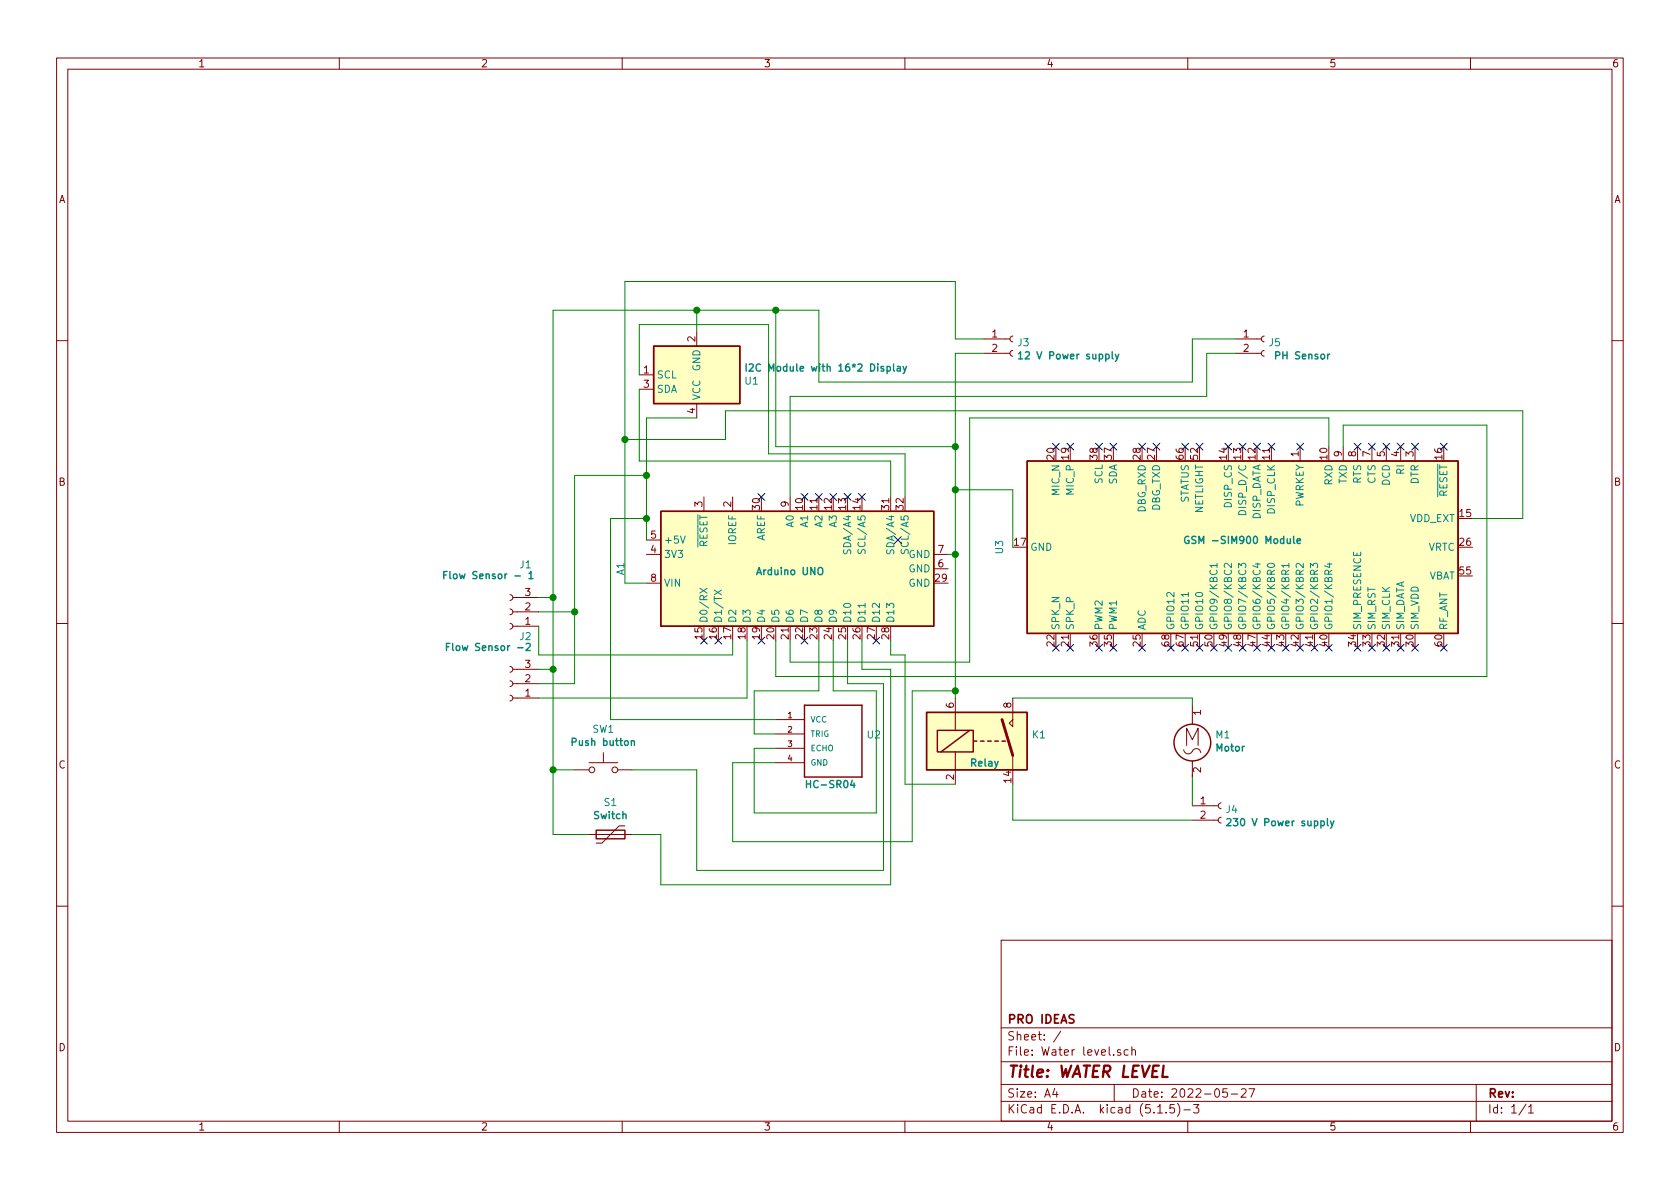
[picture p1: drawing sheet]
<svg xmlns="http://www.w3.org/2000/svg" width="297mm" height="210mm" viewBox="0 0 297 210" stroke-linecap="round" stroke-linejoin="round" font-family="sans-serif">
<g fill="none" stroke="#840000" stroke-width=".18">
<path d="M10 10.3h277v189.9h-277zM12 12.2h273v186.1h-273zM60 10.3v1.9M110 10.3v1.9M160 10.3v1.9M210 10.3v1.9M260 10.3v1.9M123.2 58.7v2.5M174 59.9h4.6M179.1 59.4l-.3 .1-.2 .4 .1 .3 .4 .2M218.4 59.9h4.6M223.5 59.4l-.3 .1-.2 .4 .1 .3 .4 .2"/>
<path d="M10 60.2h2M113 66.3h2.6M113 68.8h2.6M123.2 71.4v2.5M174 62.5h4.6M179.1 62l-.3 .1-.2 .3 .1 .4 .4 .2M218.4 62.5h4.6M223.5 62l-.3 .1-.2 .3 .1 .4 .4 .2M229.9 79v2.5M237.5 79v2.5M240 79v2.5M242.6 79v2.5"/>
<path d="M245.1 79v2.5M247.6 79v2.5M250.2 79v2.5M285 60.2h2M114.3 98h2.5M114.3 95.5h2.5M124.5 87.9v2.5M129.5 87.9v2.5M139.7 87.9v2.5M165.1 98h2.5M10 110.3h2M90.2 105.2l.3 .1 .2 .3-.1 .4-.4 .2"/>
<path d="M90.2 107.7l.3 .1 .2 .3-.1 .4-.4 .2M90.2 110.2l.3 .2 .2 .2-.1 .5-.4 .1M90.2 117.9l.3 .1 .2 .3-.1 .4-.4 .2M90.7 105.7h4.5M90.7 108.2h4.5M90.7 110.7h4.5M90.7 118.4h4.5M114.3 103.1h2.5M165.1 100.6h2.5M285 110.3h2M90.2 120.4l.3 .1 .2 .3-.1 .4-.4 .2M90.2 122.9l.3 .2 .2 .2-.1 .5-.4 .1"/>
<path d="M90.7 120.9h4.5M90.7 123.4h4.5M101.6 136.1h2.5M104.1 134.9h5.1M106.7 133.1v1.8M109.2 136.1h2.6M137.2 134.9h5M137.2 127.2h5M137.2 129.8h5M137.2 132.3h5M168.9 123.4v5.8M168.9 133v5.7"/>
<path d="M179.1 123.4v5.1l-.7-.6 .7-.7M179.1 133.6v2.5M209.3 132.6a.83 .83 0 0 0 .8 .7 .83 .83 0 0 0 .8-.7 .77 .77 0 0 1 .9-.2 .77 .77 0 0 1 .5 .7M209.8 131.8v-3l1 2 1-2v3M210.8 124.7v3.4M210.8 134.6v2.8M104.1 147.6h7.7M110.5 146h-1l-3.1 3.1h-1M210.8 145h4.6M210.8 142.5h4.6M215.9 144.5l-.3 .1-.2 .4 .1 .3 .4 .2M215.9 142l-.3 .1-.2 .3 .1 .4 .4 .2"/>
<path d="M10 160.2h2M177 166.3h108v32h-108zM285 160.2h2M60 198.3v1.9M110 198.3v1.9M160 198.3v1.9M177 194.8h108M177 191.8h108M177 187.8h108M177 181.8h108M186.5 192.5l-.4 1h1M186.8 193v1"/>
<path d="M187.6 182.3l-1.3 2M197 191.8v3M198.1 185.7l-.3-.1-.2 .2v.2l.5 .2v.3h-.5M199.5 185.7l-.4-.1-.3 .3v.6l.3 .1 .4-.1M200.1 185.7l.2-.1 .4 .1 .1 .9M200.1 185.1v1.5M204.7 196.8h.8M206.2 196.7v.1M207.6 195.3h-.7l-.1 .7 .2-.1 .5 .1 .2 .2-.1 .5-.2 .1-.6-.1M208.2 195.1a1.71 1.71 0 0 1 0 2.3M209.3 196.3h1.2M210 198.3v1.9"/>
<path d="M211 195.3h1l-.5 .6 .4 .1v.7l-.2 .1-.7-.1M217 192.5h-.7l-.1 .7 .2-.1 .5 .1 .1 .2v.5l-.2 .1-.6-.1M217.7 193.5h1.1M219.5 192.7l.2-.2h.3l.3 .2v.3v.2l-.9 .8h.9M220.8 192.5h1l-.6 1.5M260 198.3v1.9M261 191.8v6.5M269.8 195.2l-1.2 2M270.3 195.8l.4-.5v1.5M270.3 196.8h.8"/>
<circle cx="104.6" cy="136.1" r=".51"/>
<circle cx="108.7" cy="136.1" r=".51"/>
</g>
<g fill="none" stroke="#008484" stroke-width=".25">
<path d="M131.9 64.4v1.2M132.5 64.5l.4-.1 .3 .3-.8 .9h.8M158.6 64.8h.5l.1 .8M159.2 65.1h-.4l-.2 .2v.3h.6M159.7 64.8l.3 .8M160.3 64.8l-.4 1.1-.2 .2M180.1 62.6l.3-.4v1.3M180.1 63.5h.7M197.2 62.6l.3 .9M197.8 62.6l-.4 1.2-.2 .1M235.1 62.6l-.4 .3M210.2 94.9a.59 .59 0 0 0-.8 .6 .59 .59 0 0 0 .8 .6v-.5h-.2"/>
<path d="M229.3 95.7l.6-.1v-.3h-.4l-.2 .1 .1 .7h.5M78.5 101.7h.4M78.9 114.4h.5M79.1 101.1h-.6v1.2M79.6 113.8h-.7v1.2M93 113.9l.5-.1 .3 .3-.1 .2-.7 .7h.8M93.5 101.4l.4-.3v1.2M93.5 102.3h.7M216.9 144.9l.5-.2 .3 .4-.8 .9h.8M235.2 145.2l.3 .8M235.8 145.2l-.4 1.1-.2 .2"/>
</g>
<g fill="#ffffc2" stroke="#ffffc2" stroke-width=".18">
<path d="M181.6 81.5h76.2v30.5h-76.2z"/>
<path d="M163.8 126h17.8v10.1h-17.8z"/>
<path d="M116.8 90.4h48.3v20.3h-48.3z"/>
<path d="M115.6 61.2h15.2v10.2h-15.2z"/>
</g>
<g fill="none" stroke="#840000" stroke-width=".25">
<path d="M115.6 61.2h15.2v10.2h-15.2zM116.8 90.4h48.3v20.3h-48.3zM181.6 81.5h76.2v30.5h-76.2zM142.2 124.7h10.2v12.7h-10.2zM163.8 126h17.8v10.1h-17.8zM165.7 129.2h6.4v3.8h-6.4zM171.4 129.2l-5 3.8M172.1 131.1h.6M173.4 131.1h.6M174.6 131.1h.7M175.9 131.1h.6M177.2 131.1h.6"/>
<path d="M105.4 146.8h5.1v1.5h-5.1z"/>
<circle cx="210.8" cy="131.3" r="3.3"/>
</g>
<g fill="none" stroke="#008484" stroke-width=".18">
<path d="M120.3 94.8l.4 1.3 .5-1.3M149.2 97.2l-.1 .5 .2 .2 .4-.1 .2-.5 .3-.1 .2 .3v.4M151.8 97.1l-.1 .5 .1 .2h.4l.2-.5 .3-.2 .3 .3-.1 .5M156.8 97.2v.5l.1 .2 .4-.1 .3-.5 .2-.1 .2 .3v.4M159.4 97.1l-.1 .5 .1 .2h.4l.2-.5 .4-.2 .2 .3-.1 .5M215.2 100h-1.3l.4 .3M215.2 99.6v.7M217.7 99.6v.8l-.9-.8-.3 .3 .1 .4M219.2 90.4a.66 .66 0 0 1 .7-.1 .66 .66 0 0 1 .4 .7h-1.3zM222 99.7h.8M222.4 99.6v.7l-.9-.3M224.2 99.8a.83 .83 0 0 1 1.1 .1 .67 .67 0 0 1-.6 .5 .67 .67 0 0 1-.6-.5z"/>
<path d="M227.9 100h-1.3l.4 .3M227.9 99.6v.7M230.4 99.6v.8l-.9-.8-.3 .3 .1 .4M234.7 99.7h.8M235.1 99.6v.7l-.9-.3M123.7 104l1.3 .9M125 104l-1.3 .9M126.3 104.3l1.3 .9M127.6 104.3l-1.3 .9M153 106.7v.7M210.1 104.8v.7M219 100.4v-.8l.5 .4 .1-.3 .4-.1 .3 .3-.2 .5"/>
<path d="M231.7 100.4v-.8l.5 .4 .1-.3 .4-.1 .3 .3-.2 .5"/>
</g>
<path d="M177.2 127.2l1.9 6.4" fill="none" stroke="#840000" stroke-width=".51"/>
<g fill="none" stroke="#008400" stroke-width=".18">
<path d="M123.2 54.9v3.8M137.2 54.9v24.1h31.7M174 59.9h-5.1v-10.1h-58.4v53.3h3.8M218.4 59.9h-7.6v7.7h-66v-12.7h-47v92.7h6.3M110.5 77.7h17.8v-5.1h140.9v19.1h-8.9M113 66.3v-8.9h22.9v22.9h24.1v7.6M113 68.8v12.7h44.5v6.4M123.2 73.9h-8.9v21.6M174 62.5h-5.1v60.9M218.4 62.5h-5v7.6h-73.7v17.8M234.9 79v-5.1h-63.5v43.2h-31.7v-3.8M237.5 79v-3.8h25.4v44.4h-125.7v-6.3"/>
<path d="M114.3 84.1h-12.7v36.8h-6.4M114.3 91.7h-6.4v35.5h29.3M167.6 98h1.3M168.9 86.6h10.2v10.2M95.2 108.2h6.4M95.2 110.7v5.1h34.3v-2.5M95.2 118.4h2.6M95.2 105.7h2.6M132.1 113.3v10.1h-36.9M144.8 113.3v8.9h-11.5v7.6h3.9M147.3 113.3v8.9h7.6v21.6h-21.6v-11.5h3.9M149.9 113.3v7.6h6.3v33h-33v-17.8h-11.4"/>
<path d="M152.4 113.3v5.1h5.1v38.1h-40.7v-8.9h-5M157.5 113.3v2.5h2.5v22.9h8.9M97.8 136.1h3.8M168.9 122.2h-7.6v26.6h-31.8v-13.9h7.7M179.1 123.4h31.7v1.3M179.1 138.7v6.3h31.7M210.8 137.4v5.1"/>
</g>
<g fill="#008400" stroke="#008400" stroke-width=".25">
<circle cx="97.8" cy="136.1" r=".51"/>
<circle cx="114.3" cy="84.1" r=".51"/>
<circle cx="97.8" cy="105.7" r=".51"/>
<circle cx="101.6" cy="108.2" r=".51"/>
<circle cx="123.2" cy="54.9" r=".51"/>
<circle cx="97.8" cy="118.4" r=".51"/>
<circle cx="168.9" cy="86.6" r=".51"/>
<circle cx="114.3" cy="91.7" r=".51"/>
<circle cx="168.9" cy="79" r=".51"/>
<circle cx="168.9" cy="122.2" r=".51"/>
<circle cx="168.9" cy="98" r=".51"/>
<circle cx="110.5" cy="77.7" r=".51"/>
<circle cx="137.2" cy="54.9" r=".51"/>
</g>
<g fill="none" stroke="#000084" stroke-width=".18">
<path d="M186.1 78.4l1.2 1.2M187.3 78.4l-1.2 1.2M188.6 78.4l1.2 1.2M189.8 78.4l-1.2 1.2M193.7 78.4l1.2 1.2M194.9 78.4l-1.2 1.2M196.2 78.4l1.3 1.2M197.5 78.4l-1.3 1.2M201.3 78.4l1.2 1.2M202.5 78.4l-1.2 1.2M203.9 78.4l1.2 1.2M205.1 78.4l-1.2 1.2"/>
<path d="M208.9 78.4l1.3 1.2M210.2 78.4l-1.3 1.2M211.5 78.4l1.2 1.2M212.7 78.4l-1.2 1.2M216.6 78.4l1.2 1.2M217.8 78.4l-1.2 1.2M219.1 78.4l1.2 1.2M220.3 78.4l-1.2 1.2M221.6 78.4l1.3 1.2M222.9 78.4l-1.3 1.2M224.2 78.4l1.2 1.2M225.4 78.4l-1.2 1.2"/>
<path d="M229.3 78.4l1.2 1.2M230.5 78.4l-1.2 1.2M239.4 78.4l1.2 1.2M240.6 78.4l-1.2 1.2M242 78.4l1.2 1.2M243.2 78.4l-1.2 1.2M244.5 78.4l1.2 1.2M245.7 78.4l-1.2 1.2M247 78.4l1.3 1.2M248.3 78.4l-1.3 1.2M249.6 78.4l1.2 1.2M250.8 78.4l-1.2 1.2"/>
<path d="M254.7 78.4l1.2 1.2M255.9 78.4l-1.2 1.2M134 87.3l1.2 1.2M135.2 87.3l-1.2 1.2M141.6 87.3l1.2 1.2M142.8 87.3l-1.2 1.2M144.2 87.3l1.2 1.2M145.4 87.3l-1.2 1.2M146.7 87.3l1.2 1.2M147.9 87.3l-1.2 1.2M149.3 87.3l1.2 1.2M150.5 87.3l-1.2 1.2"/>
<path d="M151.8 87.3l1.2 1.2M153 87.3l-1.2 1.2M158.1 94.9l1.3 1.2M159.4 94.9l-1.3 1.2M123.9 112.7l1.2 1.2M125.1 112.7l-1.2 1.2M126.4 112.7l1.2 1.2M127.6 112.7l-1.2 1.2M134 112.7l1.2 1.2M135.2 112.7l-1.2 1.2M141.6 112.7l1.2 1.2M142.8 112.7l-1.2 1.2"/>
<path d="M154.3 112.7l1.2 1.2M155.5 112.7l-1.2 1.2M186.1 113.9l1.2 1.3M187.3 113.9l-1.2 1.3M188.6 113.9l1.2 1.3M189.8 113.9l-1.2 1.3M193.7 113.9l1.2 1.3M194.9 113.9l-1.2 1.3M196.2 113.9l1.3 1.3M197.5 113.9l-1.3 1.3M201.3 113.9l1.2 1.3M202.5 113.9l-1.2 1.3"/>
<path d="M206.4 113.9l1.2 1.3M207.6 113.9l-1.2 1.3M208.9 113.9l1.3 1.3M210.2 113.9l-1.3 1.3M211.5 113.9l1.2 1.3M212.7 113.9l-1.2 1.3M214 113.9l1.2 1.3M215.2 113.9l-1.2 1.3M216.6 113.9l1.2 1.3M217.8 113.9l-1.2 1.3M219.1 113.9l1.2 1.3M220.3 113.9l-1.2 1.3"/>
<path d="M221.6 113.9l1.3 1.3M222.9 113.9l-1.3 1.3M224.2 113.9l1.2 1.3M225.4 113.9l-1.2 1.3M226.7 113.9l1.2 1.3M227.9 113.9l-1.2 1.3M229.3 113.9l1.2 1.3M230.5 113.9l-1.2 1.3M231.8 113.9l1.2 1.3M233 113.9l-1.2 1.3M234.3 113.9l1.3 1.3M235.6 113.9l-1.3 1.3"/>
<path d="M239.4 113.9l1.2 1.3M240.6 113.9l-1.2 1.3M242 113.9l1.2 1.3M243.2 113.9l-1.2 1.3M244.5 113.9l1.2 1.3M245.7 113.9l-1.2 1.3M247 113.9l1.3 1.3M248.3 113.9l-1.3 1.3M249.6 113.9l1.2 1.3M250.8 113.9l-1.2 1.3M254.7 113.9l1.2 1.3M255.9 113.9l-1.2 1.3"/>
</g>
<text font-size="2.8" fill="#840000" x="178" y="190.5">Title: WATER LEVEL</text>
<g font-size="2.1" fill="#840000">
<text x="178" y="184">Sheet: /</text>
<text x="178" y="181">PRO IDEAS</text>
<text x="178" y="186.7">File: Water level.sch</text>
<text x="178" y="196.9">KiCad E.D.A. kicad (5.1.5)-3</text>
<text x="178" y="194.1">Size: A4</text>
<text x="200" y="194.1">Date: 2022-05-27</text>
<text x="263" y="194.1">Rev:</text>
<text x="263" y="196.9">Id: 1/1</text>
</g>
<g font-size="1.8" fill="#840000">
<text x="35" y="11.9">1</text>
<text x="85" y="11.9">2</text>
<text x="135" y="11.9">3</text>
<text x="185" y="11.9">4</text>
<text x="235" y="11.9">5</text>
<text x="285" y="11.9">6</text>
<text x="10.4" y="35.9">A</text>
<text x="285.4" y="35.9">A</text>
<text x="175.4" y="59.7">1</text>
<text x="219.9" y="59.7">1</text>
<text x="122.9" y="60.4" transform="rotate(-90 122.9 60.4)">2</text>
<text x="175.4" y="62.2">2</text>
<text x="219.9" y="62.2">2</text>
<text x="113.8" y="66">1</text>
<text x="113.8" y="68.6">3</text>
<text x="122.9" y="73.1" transform="rotate(-90 122.9 73.1)">4</text>
<text x="186.4" y="81.2" transform="rotate(-90 186.4 81.2)">20</text>
<text x="189" y="81.2" transform="rotate(-90 189 81.2)">19</text>
<text x="194.1" y="81.2" transform="rotate(-90 194.1 81.2)">38</text>
<text x="196.6" y="81.2" transform="rotate(-90 196.6 81.2)">37</text>
<text x="201.7" y="81.2" transform="rotate(-90 201.7 81.2)">28</text>
<text x="204.2" y="81.2" transform="rotate(-90 204.2 81.2)">27</text>
<text x="209.3" y="81.2" transform="rotate(-90 209.3 81.2)">66</text>
<text x="211.8" y="81.2" transform="rotate(-90 211.8 81.2)">52</text>
<text x="216.9" y="81.2" transform="rotate(-90 216.9 81.2)">14</text>
<text x="219.5" y="81.2" transform="rotate(-90 219.5 81.2)">13</text>
<text x="222" y="81.2" transform="rotate(-90 222 81.2)">12</text>
<text x="224.5" y="81.2" transform="rotate(-90 224.5 81.2)">11</text>
<text x="229.6" y="80.7" transform="rotate(-90 229.6 80.7)">1</text>
<text x="234.7" y="81.2" transform="rotate(-90 234.7 81.2)">10</text>
<text x="237.2" y="80.7" transform="rotate(-90 237.2 80.7)">9</text>
<text x="239.8" y="80.7" transform="rotate(-90 239.8 80.7)">8</text>
<text x="242.3" y="80.7" transform="rotate(-90 242.3 80.7)">7</text>
<text x="244.9" y="80.7" transform="rotate(-90 244.9 80.7)">5</text>
<text x="247.4" y="80.7" transform="rotate(-90 247.4 80.7)">4</text>
<text x="249.9" y="80.7" transform="rotate(-90 249.9 80.7)">3</text>
<text x="255" y="81.2" transform="rotate(-90 255 81.2)">16</text>
<text x="10.4" y="85.9">B</text>
<text x="124.2" y="89.6" transform="rotate(-90 124.2 89.6)">3</text>
<text x="129.3" y="89.6" transform="rotate(-90 129.3 89.6)">2</text>
<text x="139.4" y="89.6" transform="rotate(-90 139.4 89.6)">9</text>
<text x="285.4" y="85.9">B</text>
<text x="115.1" y="95.2">5</text>
<text x="134.4" y="90.1" transform="rotate(-90 134.4 90.1)">30</text>
<text x="142" y="90.1" transform="rotate(-90 142 90.1)">10</text>
<text x="144.5" y="90.1" transform="rotate(-90 144.5 90.1)">11</text>
<text x="147.1" y="90.1" transform="rotate(-90 147.1 90.1)">12</text>
<text x="149.6" y="90.1" transform="rotate(-90 149.6 90.1)">13</text>
<text x="152.1" y="90.1" transform="rotate(-90 152.1 90.1)">14</text>
<text x="157.2" y="90.1" transform="rotate(-90 157.2 90.1)">31</text>
<text x="159.8" y="90.1" transform="rotate(-90 159.8 90.1)">32</text>
<text x="258.1" y="91.4">15</text>
<text x="115.1" y="97.8">4</text>
<text x="165.9" y="100.3">6</text>
<text x="165.9" y="97.8">7</text>
<text x="179.4" y="96.5">17</text>
<text x="258.1" y="96.5">26</text>
<text x="258.1" y="101.6">55</text>
<text x="92.9" y="107.9">2</text>
<text x="92.9" y="105.4">3</text>
<text x="115.1" y="102.9">8</text>
<text x="165.4" y="102.9">29</text>
<text x="92.9" y="110.5">1</text>
<text x="124.2" y="113" transform="rotate(-90 124.2 113)">15</text>
<text x="126.7" y="113" transform="rotate(-90 126.7 113)">16</text>
<text x="129.3" y="113" transform="rotate(-90 129.3 113)">17</text>
<text x="131.8" y="113" transform="rotate(-90 131.8 113)">18</text>
<text x="134.4" y="113" transform="rotate(-90 134.4 113)">19</text>
<text x="136.9" y="113" transform="rotate(-90 136.9 113)">20</text>
<text x="139.4" y="113" transform="rotate(-90 139.4 113)">21</text>
<text x="142" y="113" transform="rotate(-90 142 113)">22</text>
<text x="144.5" y="113" transform="rotate(-90 144.5 113)">23</text>
<text x="147.1" y="113" transform="rotate(-90 147.1 113)">24</text>
<text x="149.6" y="113" transform="rotate(-90 149.6 113)">25</text>
<text x="152.1" y="113" transform="rotate(-90 152.1 113)">26</text>
<text x="154.7" y="113" transform="rotate(-90 154.7 113)">27</text>
<text x="157.2" y="113" transform="rotate(-90 157.2 113)">28</text>
<text x="92.9" y="118.1">3</text>
<text x="186.4" y="114.2" transform="rotate(-90 186.4 114.2)">22</text>
<text x="189" y="114.2" transform="rotate(-90 189 114.2)">21</text>
<text x="194.1" y="114.2" transform="rotate(-90 194.1 114.2)">36</text>
<text x="196.6" y="114.2" transform="rotate(-90 196.6 114.2)">35</text>
<text x="201.7" y="114.2" transform="rotate(-90 201.7 114.2)">25</text>
<text x="206.8" y="114.2" transform="rotate(-90 206.8 114.2)">68</text>
<text x="209.3" y="114.2" transform="rotate(-90 209.3 114.2)">67</text>
<text x="211.8" y="114.2" transform="rotate(-90 211.8 114.2)">51</text>
<text x="214.4" y="114.2" transform="rotate(-90 214.4 114.2)">50</text>
<text x="216.9" y="114.2" transform="rotate(-90 216.9 114.2)">49</text>
<text x="219.5" y="114.2" transform="rotate(-90 219.5 114.2)">48</text>
<text x="222" y="114.2" transform="rotate(-90 222 114.2)">47</text>
<text x="224.5" y="114.2" transform="rotate(-90 224.5 114.2)">44</text>
<text x="227.1" y="114.2" transform="rotate(-90 227.1 114.2)">43</text>
<text x="229.6" y="114.2" transform="rotate(-90 229.6 114.2)">42</text>
<text x="232.2" y="114.2" transform="rotate(-90 232.2 114.2)">41</text>
<text x="234.7" y="114.2" transform="rotate(-90 234.7 114.2)">40</text>
<text x="239.8" y="114.2" transform="rotate(-90 239.8 114.2)">34</text>
<text x="242.3" y="114.2" transform="rotate(-90 242.3 114.2)">33</text>
<text x="244.9" y="114.2" transform="rotate(-90 244.9 114.2)">32</text>
<text x="247.4" y="114.2" transform="rotate(-90 247.4 114.2)">31</text>
<text x="249.9" y="114.2" transform="rotate(-90 249.9 114.2)">30</text>
<text x="255" y="114.2" transform="rotate(-90 255 114.2)">60</text>
<text x="92.9" y="123.2">1</text>
<text x="92.9" y="120.6">2</text>
<text x="168.7" y="125.2" transform="rotate(-90 168.7 125.2)">6</text>
<text x="178.8" y="125.2" transform="rotate(-90 178.8 125.2)">8</text>
<text x="212.3" y="126.5" transform="rotate(-90 212.3 126.5)">1</text>
<text x="10.4" y="135.9">C</text>
<text x="168.7" y="137.9" transform="rotate(-90 168.7 137.9)">2</text>
<text x="212.3" y="136.6" transform="rotate(-90 212.3 136.6)">2</text>
<text x="285.4" y="135.9">C</text>
<text x="178.8" y="138.4" transform="rotate(-90 178.8 138.4)">14</text>
<text x="212.2" y="142.2">1</text>
<text x="212.2" y="144.8">2</text>
<text x="10.4" y="185.9">D</text>
<text x="285.4" y="185.9">D</text>
<text x="35" y="199.9">1</text>
<text x="85" y="199.9">2</text>
<text x="135" y="199.9">3</text>
<text x="185" y="199.9">4</text>
<text x="235" y="199.9">5</text>
<text x="285" y="199.9">6</text>
</g>
<g font-size="1.8" fill="#008484">
<text x="123.8" y="65.7" transform="rotate(-90 123.8 65.7)">GND</text>
<text x="133.9" y="65.7">I2C Module with 16*2 Display</text>
<text x="180" y="61.2">J3</text>
<text x="181.1" y="63.5">12 V Power supply</text>
<text x="224.4" y="61.2">J5</text>
<text x="225.5" y="63.5">PH Sensor</text>
<text x="116.1" y="66.9">SCL</text>
<text x="116.1" y="69.5">SDA</text>
<text x="123.8" y="70.9" transform="rotate(-90 123.8 70.9)">VCC</text>
<text x="131.8" y="68">U1</text>
<text x="248.3" y="83.8" transform="rotate(-90 248.3 83.8)">RI</text>
<text x="187.3" y="87.5" transform="rotate(-90 187.3 87.5)">MIC_N</text>
<text x="189.9" y="87.4" transform="rotate(-90 189.9 87.4)">MIC_P</text>
<text x="194.9" y="85.6" transform="rotate(-90 194.9 85.6)">SCL</text>
<text x="197.5" y="85.8" transform="rotate(-90 197.5 85.8)">SDA</text>
<text x="210.2" y="89.1" transform="rotate(-90 210.2 89.1)">STATUS</text>
<text x="217.8" y="89.6" transform="rotate(-90 217.8 89.6)">DISP_CS</text>
<text x="230.5" y="89.8" transform="rotate(-90 230.5 89.8)">PWRKEY</text>
<text x="235.6" y="85.8" transform="rotate(-90 235.6 85.8)">RXD</text>
<text x="238.1" y="85.6" transform="rotate(-90 238.1 85.6)">TXD</text>
<text x="240.7" y="85.6" transform="rotate(-90 240.7 85.6)">RTS</text>
<text x="243.2" y="85.6" transform="rotate(-90 243.2 85.6)">CTS</text>
<text x="245.7" y="85.9" transform="rotate(-90 245.7 85.9)">DCD</text>
<text x="250.8" y="85.7" transform="rotate(-90 250.8 85.7)">DTR</text>
<text x="255.9" y="87.9" transform="rotate(-90 255.9 87.9)">RESET</text>
<text x="135.3" y="95.8" transform="rotate(-90 135.3 95.8)">AREF</text>
<text x="140.3" y="93.2" transform="rotate(-90 140.3 93.2)">A0</text>
<text x="142.9" y="93.2" transform="rotate(-90 142.9 93.2)">A1</text>
<text x="145.4" y="93.2" transform="rotate(-90 145.4 93.2)">A2</text>
<text x="148" y="93.2" transform="rotate(-90 148 93.2)">A3</text>
<text x="202.6" y="90.7" transform="rotate(-90 202.6 90.7)">DBG_RXD</text>
<text x="205.1" y="90.5" transform="rotate(-90 205.1 90.5)">DBG_TXD</text>
<text x="212.7" y="90.9" transform="rotate(-90 212.7 90.9)">NETLIGHT</text>
<text x="220.3" y="90.2" transform="rotate(-90 220.3 90.2)">DISP_D/C</text>
<text x="222.9" y="92.1" transform="rotate(-90 222.9 92.1)">DISP_DATA</text>
<text x="225.4" y="90.8" transform="rotate(-90 225.4 90.8)">DISP_CLK</text>
<text x="249.1" y="92.3">VDD_EXT</text>
<text x="91.9" y="100.5">J1</text>
<text x="110.4" y="101.7" transform="rotate(-90 110.4 101.7)">A1</text>
<text x="117.3" y="98.7">3V3</text>
<text x="117.3" y="96.1">+5V</text>
<text x="125.1" y="96.8" transform="rotate(-90 125.1 96.8)">RESET</text>
<text x="130.2" y="96.3" transform="rotate(-90 130.2 96.3)">IOREF</text>
<text x="134.1" y="101.7">Arduino UNO</text>
<text x="150.5" y="97.4" transform="rotate(-90 150.5 97.4)">SDA/A4</text>
<text x="153" y="97.2" transform="rotate(-90 153 97.2)">SCL/A5</text>
<text x="158.1" y="97.4" transform="rotate(-90 158.1 97.4)">SDA/A4</text>
<text x="160.7" y="97.2" transform="rotate(-90 160.7 97.2)">SCL/A5</text>
<text x="160.7" y="101.2">GND</text>
<text x="160.7" y="98.7">GND</text>
<text x="177.4" y="97.9" transform="rotate(-90 177.4 97.9)">U3</text>
<text x="182.1" y="97.4">GND</text>
<text x="210.8" y="96.2">GSM -SIM900 Module</text>
<text x="252.5" y="97.4">VRTC</text>
<text x="79.8" y="102.4">Flow Sensor - 1</text>
<text x="117.3" y="103.8">VIN</text>
<text x="160.7" y="103.8">GND</text>
<text x="252.5" y="102.5">VBAT</text>
<text x="91.9" y="113.2">J2</text>
<text x="125.1" y="110.2" transform="rotate(-90 125.1 110.2)">D0/RX</text>
<text x="127.6" y="110.2" transform="rotate(-90 127.6 110.2)">D1/TX</text>
<text x="130.2" y="110.2" transform="rotate(-90 130.2 110.2)">D2</text>
<text x="132.7" y="110.2" transform="rotate(-90 132.7 110.2)">D3</text>
<text x="135.3" y="110.2" transform="rotate(-90 135.3 110.2)">D4</text>
<text x="137.8" y="110.2" transform="rotate(-90 137.8 110.2)">D5</text>
<text x="140.3" y="110.2" transform="rotate(-90 140.3 110.2)">D6</text>
<text x="142.9" y="110.2" transform="rotate(-90 142.9 110.2)">D7</text>
<text x="145.4" y="110.2" transform="rotate(-90 145.4 110.2)">D8</text>
<text x="148" y="110.2" transform="rotate(-90 148 110.2)">D9</text>
<text x="150.5" y="110.2" transform="rotate(-90 150.5 110.2)">D10</text>
<text x="153" y="110.2" transform="rotate(-90 153 110.2)">D11</text>
<text x="155.6" y="110.2" transform="rotate(-90 155.6 110.2)">D12</text>
<text x="158.1" y="110.2" transform="rotate(-90 158.1 110.2)">D13</text>
<text x="187.3" y="111.5" transform="rotate(-90 187.3 111.5)">SPK_N</text>
<text x="189.9" y="111.5" transform="rotate(-90 189.9 111.5)">SPK_P</text>
<text x="194.9" y="111.5" transform="rotate(-90 194.9 111.5)">PWM2</text>
<text x="197.5" y="111.5" transform="rotate(-90 197.5 111.5)">PWM1</text>
<text x="202.6" y="111.5" transform="rotate(-90 202.6 111.5)">ADC</text>
<text x="207.6" y="111.5" transform="rotate(-90 207.6 111.5)">GPIO12</text>
<text x="210.2" y="111.5" transform="rotate(-90 210.2 111.5)">GPIO11</text>
<text x="212.7" y="111.5" transform="rotate(-90 212.7 111.5)">GPIO10</text>
<text x="215.3" y="111.5" transform="rotate(-90 215.3 111.5)">GPIO9/KBC1</text>
<text x="217.8" y="111.5" transform="rotate(-90 217.8 111.5)">GPIO8/KBC2</text>
<text x="220.3" y="111.5" transform="rotate(-90 220.3 111.5)">GPIO7/KBC3</text>
<text x="222.9" y="111.5" transform="rotate(-90 222.9 111.5)">GPIO6/KBC4</text>
<text x="225.4" y="111.5" transform="rotate(-90 225.4 111.5)">GPIO5/KBR0</text>
<text x="228" y="111.5" transform="rotate(-90 228 111.5)">GPIO4/KBR1</text>
<text x="230.5" y="111.5" transform="rotate(-90 230.5 111.5)">GPIO3/KBR2</text>
<text x="233" y="111.5" transform="rotate(-90 233 111.5)">GPIO2/KBR3</text>
<text x="235.6" y="111.5" transform="rotate(-90 235.6 111.5)">GPIO1/KBR4</text>
<text x="240.7" y="111.5" transform="rotate(-90 240.7 111.5)">SIM_PRESENCE</text>
<text x="243.2" y="111.5" transform="rotate(-90 243.2 111.5)">SIM_RST</text>
<text x="245.7" y="111.5" transform="rotate(-90 245.7 111.5)">SIM_CLK</text>
<text x="248.3" y="111.5" transform="rotate(-90 248.3 111.5)">SIM_DATA</text>
<text x="250.8" y="111.5" transform="rotate(-90 250.8 111.5)">SIM_VDD</text>
<text x="255.9" y="111.5" transform="rotate(-90 255.9 111.5)">RF_ANT</text>
<text x="80.1" y="115.1">Flow Sensor -2</text>
<text x="101.5" y="131.9">Push button</text>
<text x="104.8" y="129.6">SW1</text>
<text x="153.4" y="130.6">U2</text>
<text x="182.6" y="130.6">K1</text>
<text x="215" y="130.6">M1</text>
<text x="171.7" y="135.6">Relay</text>
<text x="215.1" y="132.9">Motor</text>
<text x="106.9" y="142.5">S1</text>
<text x="143.1" y="139.4">HC-SR04</text>
<text x="216.8" y="143.8">J4</text>
<text x="105.1" y="144.9">Switch</text>
<text x="218.1" y="146.1">230 V Power supply</text>
</g>
<g font-size="1.4" fill="#840000">
<text x="139.3" y="127">1</text>
<text x="139.3" y="129.5">2</text>
<text x="139.3" y="134.6">4</text>
<text x="139.3" y="132.1">3</text>
</g>
<g font-size="1.4" fill="#008484">
<text x="143.3" y="127.8">VCC</text>
<text x="143.3" y="130.3">TRIG</text>
<text x="143.3" y="135.4">GND</text>
<text x="143.3" y="132.8">ECHO</text>
</g>
</svg>
